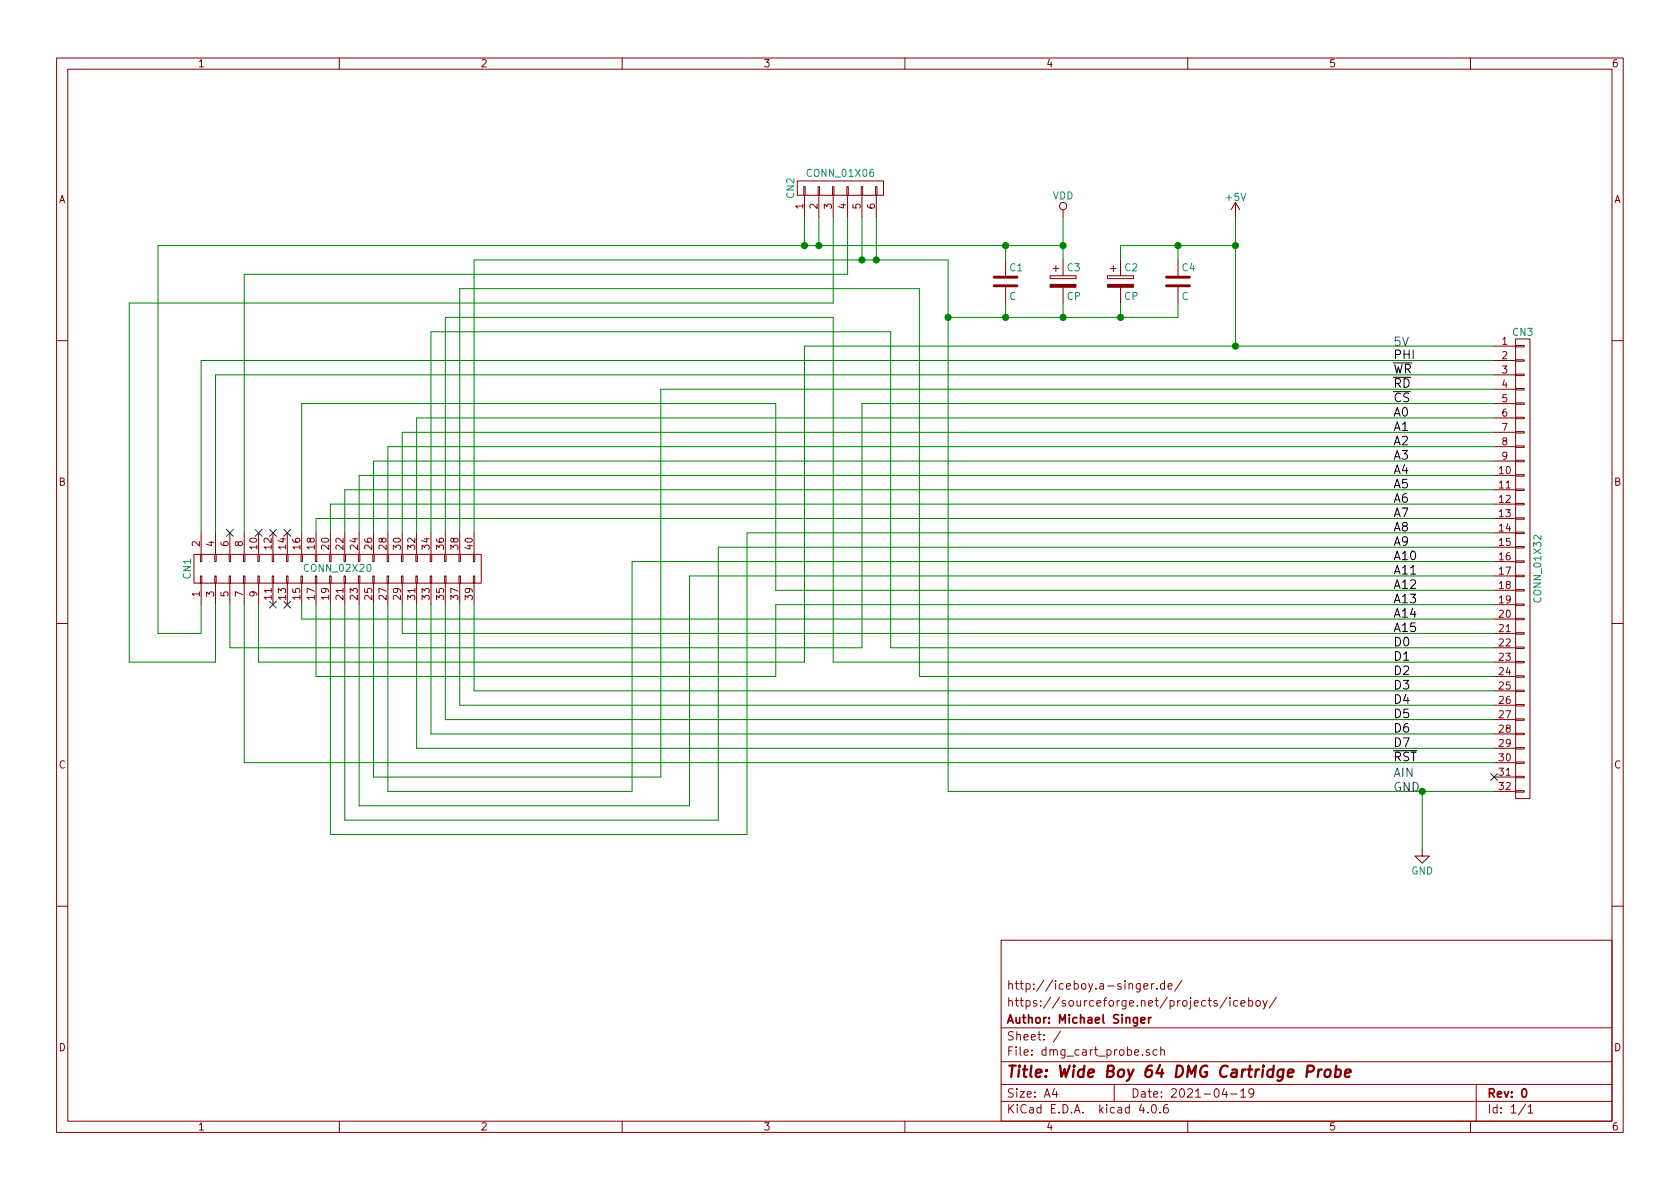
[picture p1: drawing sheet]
<svg xmlns="http://www.w3.org/2000/svg" width="297mm" height="210mm" viewBox="0 0 297 210" stroke-linecap="round" stroke-linejoin="round" font-family="sans-serif">
<g fill="none" stroke="#840000" stroke-width=".18">
<path d="M10 10.3h277v189.9h-277zM12 12.2h273v186.1h-273zM60 10.3v1.9M110 10.3v1.9M160 10.3v1.9M210 10.3v1.9M260 10.3v1.9M141 32h15.2v2.5h-15.2zM142.1 33h.3v1.5h-.3zM142.2 34.5v3.8M144.7 33h.2v1.5h-.2zM144.8 34.5v3.8"/>
<path d="M147.2 33h.2v1.5h-.2zM147.3 34.5v3.8M149.7 33h.3v1.5h-.3zM149.9 34.5v3.8M152.3 33h.2v1.5h-.2zM152.4 34.5v3.8M154.8 33h.3v1.5h-.3zM154.9 34.5v3.8M188 37.1v1.2M218.4 35.8l-.7 1.3M218.4 35.8v2.5M218.4 35.8l.8 1.3"/>
<path d="M177.8 46v2.8M177.8 50.8v2.8M185.7 48.8v.5zM185.7 49.3h4.5zM185.7 48.8h4.5zM186.2 47.5h1M186.7 47v1M188 46v2.8M188 50.8v2.8M190.2 48.8v.5zM195.8 48.8v.5zM195.8 49.3h4.6z"/>
<path d="M195.8 48.8h4.6zM196.3 47.5h1.1M196.8 47v1M198.1 46v2.8M198.1 50.8v2.8M200.4 48.8v.5zM208.3 46v2.8M208.3 50.8v2.8M268 59.9h2.5v81.3h-2.5zM10 60.2h2M264.2 61.2h3.8M264.2 63.7h3.8"/>
<path d="M264.2 66.3h3.8M264.2 68.8h3.8M264.2 71.4h3.8M264.2 73.9h3.8M264.2 76.4h3.8M264.2 79h3.8M268 78.9h1.5v.2h-1.5zM268 76.3h1.5v.3h-1.5zM268 73.8h1.5v.2h-1.5zM268 71.2h1.5v.3h-1.5zM268 68.7h1.5v.3h-1.5zM268 66.2h1.5v.2h-1.5z"/>
<path d="M268 63.6h1.5v.3h-1.5zM268 61.1h1.5v.2h-1.5zM285 60.2h2M34.3 98h50.8v5.1h-50.8zM35.4 98h.3v1.3h-.3zM35.6 94.2v3.8M38 98h.2v1.3h-.2zM38.1 94.2v3.8M40.5 98h.3v1.3h-.3zM40.6 94.2v3.8M43.1 98h.2v1.3h-.2zM43.2 94.2v3.8"/>
<path d="M45.6 98h.2v1.3h-.2zM45.7 94.2v3.8M48.1 98h.3v1.3h-.3zM48.3 94.2v3.8M50.7 98h.2v1.3h-.2zM50.8 94.2v3.8M53.2 98h.3v1.3h-.3zM53.3 94.2v3.8M55.8 98h.2v1.3h-.2zM55.9 94.2v3.8M58.3 98h.2v1.3h-.2zM58.4 94.2v3.8"/>
<path d="M60.8 98h.3v1.3h-.3zM61 94.2v3.8M63.4 98h.2v1.3h-.2zM63.5 94.2v3.8M65.9 98h.3v1.3h-.3zM66 94.2v3.8M68.5 98h.2v1.3h-.2zM68.6 94.2v3.8M71 98h.2v1.3h-.2zM71.1 94.2v3.8M73.5 98h.3v1.3h-.3zM73.7 94.2v3.8"/>
<path d="M76.1 98h.2v1.3h-.2zM76.2 94.2v3.8M78.6 98h.3v1.3h-.3zM78.7 94.2v3.8M81.2 98h.2v1.3h-.2zM81.3 94.2v3.8M83.7 98h.2v1.3h-.2zM83.8 94.2v3.8M264.2 81.5h3.8M264.2 84.1h3.8M264.2 86.6h3.8M264.2 89.1h3.8"/>
<path d="M264.2 91.7h3.8M264.2 94.2h3.8M264.2 96.8h3.8M264.2 99.3h3.8M268 99.2h1.5v.2h-1.5zM268 96.6h1.5v.3h-1.5zM268 94.1h1.5v.3h-1.5zM268 91.6h1.5v.2h-1.5zM268 89h1.5v.3h-1.5zM268 86.5h1.5v.2h-1.5zM268 83.9h1.5v.3h-1.5zM268 81.4h1.5v.3h-1.5z"/>
<path d="M10 110.3h2M35.4 101.8h.3v1.3h-.3zM35.6 103.1v3.8M38 101.8h.2v1.3h-.2zM38.1 103.1v3.8M40.5 101.8h.3v1.3h-.3zM40.6 103.1v3.8M43.1 101.8h.2v1.3h-.2zM43.2 103.1v3.8M45.6 101.8h.2v1.3h-.2zM45.7 103.1v3.8M48.1 101.8h.3v1.3h-.3z"/>
<path d="M48.3 103.1v3.8M50.7 101.8h.2v1.3h-.2zM50.8 103.1v3.8M53.2 101.8h.3v1.3h-.3zM53.3 103.1v3.8M55.8 101.8h.2v1.3h-.2zM55.9 103.1v3.8M58.3 101.8h.2v1.3h-.2zM58.4 103.1v3.8M60.8 101.8h.3v1.3h-.3zM61 103.1v3.8M63.4 101.8h.2v1.3h-.2z"/>
<path d="M63.5 103.1v3.8M65.9 101.8h.3v1.3h-.3zM66 103.1v3.8M68.5 101.8h.2v1.3h-.2zM68.6 103.1v3.8M71 101.8h.2v1.3h-.2zM71.1 103.1v3.8M73.5 101.8h.3v1.3h-.3zM73.7 103.1v3.8M76.1 101.8h.2v1.3h-.2zM76.2 103.1v3.8M78.6 101.8h.3v1.3h-.3z"/>
<path d="M78.7 103.1v3.8M81.2 101.8h.2v1.3h-.2zM81.3 103.1v3.8M83.7 101.8h.2v1.3h-.2zM83.8 103.1v3.8M264.2 109.5h3.8M264.2 112h3.8M264.2 114.5h3.8M264.2 117.1h3.8M264.2 119.6h3.8M264.2 101.8h3.8M264.2 104.4h3.8"/>
<path d="M264.2 106.9h3.8M268 119.5h1.5v.3h-1.5zM268 117h1.5v.2h-1.5zM268 114.4h1.5v.3h-1.5zM268 111.9h1.5v.2h-1.5zM268 109.3h1.5v.3h-1.5zM268 106.8h1.5v.3h-1.5zM268 104.3h1.5v.2h-1.5zM268 101.7h1.5v.3h-1.5zM285 110.3h2M264.2 134.9h3.8M264.2 137.4h3.8"/>
<path d="M264.2 139.9h3.8M264.2 122.2h3.8M264.2 124.7h3.8M264.2 127.2h3.8M264.2 129.8h3.8M264.2 132.3h3.8M268 139.8h1.5v.3h-1.5zM268 137.3h1.5v.2h-1.5zM268 134.7h1.5v.3h-1.5zM268 132.2h1.5v.3h-1.5zM268 129.7h1.5v.2h-1.5zM268 127.1h1.5v.3h-1.5z"/>
<path d="M268 124.6h1.5v.2h-1.5zM268 122h1.5v.3h-1.5zM251.5 150.1v1.3h1.2l-1.2 1.2-1.3-1.2h1.3M10 160.2h2M177 166.3h108v32h-108zM202.2 174.4l.7-.1v-.3l-.4-.1-.3 .2 .1 .7h.6M203.6 173.9v1M204 173.9l-.4 .3M204.5 174.8v.1M205.9 174l-.4-.1-.3 .3 .1 .6 .2 .1 .4-.1M205.9 173.4v1.5M206.5 174.4l.7-.1v-.3l-.4-.1-.3 .2 .1 .7h.6"/>
<path d="M209 173.3l-1.3 2M215.2 177a.37 .37 0 0 0-.6 .1l.1 .3 .5 .1 .1 .1-.3 .3-.4-.1M217 176.3l-1.3 2M217.5 176.4v.2M217.5 176.9v1M218.8 177l-.4-.1-.3 .3 .1 .6 .2 .1 .4-.1M219.4 177.4l.7-.1v-.3l-.5-.1-.2 .2 .1 .7h.6M220.8 177l.4-.1 .3 .3-.1 .6h-.6M220.8 176.4v1.5M222.1 177.1l.2-.2 .5 .2v.5l-.1 .2-.4 .1-.2-.1zM223.3 176.9l.4 1M224.1 176.9l-.6 1.4-.2 .1"/>
<path d="M225.7 176.3l-1.3 2M285 160.2h2M60 198.3v1.9M110 198.3v1.9M160 198.3v1.9M177 194.8h108M177 191.8h108M177 187.8h108M177 181.8h108M186.4 192.5l-.3 1h.9M186.8 193v1M187.5 182.3l-1.3 2"/>
<path d="M197 191.8v3M201.8 195.2l-.4 1.1h1M202.9 196.7v.1M203.2 185.7a.37 .37 0 0 0-.6 .1l.1 .2 .5 .2 .1 .1-.2 .3-.5-.1M203.8 195.4l.1-.1a.81 .81 0 0 1 .6 .6 .81 .81 0 0 1-.3 .8l-.1 .1a.8 .8 0 0 1-.6-.6 .8 .8 0 0 1 .3-.8zM204.6 185.7l-.5-.1-.2 .3v.6l.2 .1 .5-.1M205.1 196.7v.1M205.2 185.7l.2-.1 .4 .1 .1 .9M205.2 185.1v1.5M206.4 195.3a.59 .59 0 0 0-.7 .7l.1 .7 .2 .1 .5-.1 .1-.5-.2-.2-.4-.1-.3 .3M210 198.3v1.9M216.5 192.5l-.4 1h.9"/>
<path d="M217.6 193.5h1.1M219.4 193l.4-.5v1.5M219.4 194h.8M221.7 193.2l-.3 .3h-.3l-.3-.3v-.4l.2-.2 .4-.1 .2 .2a1.19 1.19 0 0 1-.2 1.2l-.4 .1M260 198.3v1.9M261 191.8v6.5M269.7 195.2l-1.2 2M270.2 195.8l.4-.5v1.5M270.2 196.8h.8"/>
<circle cx="188" cy="36.4" r=".63"/>
</g>
<path d="M203.1 179.9v1M203.5 179.9l-.4 .3M201.7 180.4l.7-.1v-.3l-.4-.1-.3 .2 .1 .7h.6M269.3 192.6l.1-.1a.81 .81 0 0 1 .6 .6 .81 .81 0 0 1-.3 .8l-.1 .1a.8 .8 0 0 1-.6-.6 .8 .8 0 0 1 .3-.8z" fill="none" stroke="#840000" stroke-width=".3"/>
<path d="M233.1 189.1l-.1 1.3M233.7 189.1a.54 .54 0 0 0-.6 .4M234.4 189.3a.51 .51 0 0 1 .5-.2 .51 .51 0 0 1 .4 .4l-.1 .6a.54 .54 0 0 1-.5 .4 .54 .54 0 0 1-.5-.4zM236.2 189.2a.65 .65 0 0 1 .8 .1l-.1 1a.67 .67 0 0 1-.9 0M236.3 188.4l-.3 2M237.8 189.8l1-.2v-.4l-.6-.1-.3 .3-.1 .9 .2 .1 .6-.1" fill="none" stroke="#840000" stroke-width=".41"/>
<g fill="none" stroke="#008400" stroke-width=".18">
<path d="M142.2 38.3v5.1M144.8 38.3v5.1M147.3 38.3v15.3h-124.4v63.5h15.2v-10.2M149.9 38.3v10.2h-106.7v45.7M152.4 38.3v7.7M154.9 38.3v7.7M188 38.3v7.7M218.4 38.3v22.9M177.8 43.4v2.6M177.8 53.6v2.5M188 43.4h-160.1v68.6h7.7v-5.1M188 53.6v2.5"/>
<path d="M198.1 53.6v2.5M208.3 53.6v2.5h-40.7M208.3 43.4v2.6M218.4 43.4h-20.3v2.6M264.2 63.7h-228.6v30.5M264.2 61.2h-122v55.9h-96.5v-10.2M264.2 71.4h-111.8v43.1h-111.8v-7.6M264.2 66.3h-226.1v27.9M264.2 68.8h-147.4v68.6h-50.8v-30.5M264.2 79h-195.6v15.2M264.2 76.4h-193.1v17.8M264.2 73.9h-190.5v20.3"/>
<path d="M53.3 94.2v-22.8h83.9v33h127M76.2 94.2v-35.5h81.3v55.8h106.7M78.7 94.2v-38.1h68.6v61h116.9M81.3 94.2v-43.2h81.3v68.6h101.6M83.8 94.2v-48.2h83.8v93.9h96.6M264.2 91.7h-208.3v2.5M264.2 89.1h-205.8v5.1M264.2 94.2h-132.1v53.4h-73.7v-40.7M264.2 86.6h-203.2v7.6M264.2 96.8h-137.2v48.2h-66v-38.1M264.2 84.1h-200.7v10.1M264.2 81.5h-198.2v12.7"/>
<path d="M264.2 99.3h-152.4v40.6h-43.2v-33M43.2 106.9v28h221M53.3 106.9v2.6h210.9M55.9 106.9v12.7h81.3v-12.7h127M71.1 106.9v5.1h193.1M73.7 106.9v25.4h190.5M76.2 106.9v22.9h188M78.7 106.9v20.3h185.5M81.3 106.9v17.8h182.9M83.8 106.9v15.3h180.4M264.2 101.8h-142.3v40.7h-58.4v-35.6M251.5 139.9v10.2"/>
</g>
<g fill="#008400" stroke="#008400" stroke-width=".25">
<circle cx="142.2" cy="43.4" r=".51"/>
<circle cx="152.4" cy="46" r=".51"/>
<circle cx="154.9" cy="46" r=".51"/>
<circle cx="144.8" cy="43.4" r=".51"/>
<circle cx="177.8" cy="43.4" r=".51"/>
<circle cx="167.6" cy="56.1" r=".51"/>
<circle cx="177.8" cy="56.1" r=".51"/>
<circle cx="188" cy="56.1" r=".51"/>
<circle cx="198.1" cy="56.1" r=".51"/>
<circle cx="218.4" cy="61.2" r=".51"/>
<circle cx="208.3" cy="43.4" r=".51"/>
<circle cx="251.5" cy="139.9" r=".51"/>
<circle cx="218.4" cy="43.4" r=".51"/>
<circle cx="188" cy="43.4" r=".51"/>
</g>
<g fill="none" stroke="#000084" stroke-width=".18">
<path d="M40 93.6l1.2 1.2M41.2 93.6l-1.2 1.2M45.1 93.6l1.2 1.2M46.3 93.6l-1.2 1.2M47.7 93.6l1.2 1.2M48.9 93.6l-1.2 1.2M50.2 93.6l1.2 1.2M51.4 93.6l-1.2 1.2M47.7 106.3l1.2 1.2M48.9 106.3l-1.2 1.2M50.2 106.3l1.2 1.2M51.4 106.3l-1.2 1.2"/>
<path d="M263.6 136.8l1.2 1.2M264.8 136.8l-1.2 1.2"/>
</g>
<path d="M175.8 50.5h4M175.8 49h4M206.2 50.5h4.1M206.2 49h4.1" fill="none" stroke="#840000" stroke-width=".51"/>
<g fill="#840000" stroke="#840000" stroke-width=".18">
<path d="M185.7 50.3h4.5v.5h-4.5z"/>
<path d="M195.8 50.3h4.6v.5h-4.6z"/>
</g>
<path d="M246.4 132.8h4.1" fill="none" stroke="#000" stroke-width=".18"/>
<text font-size="2.8" fill="#840000" x="178" y="190.5">Title: Wide Boy 64 DMG Cartridge Probe</text>
<g font-size="2.1" fill="#0000c2">
<text x="246.4" y="61.2">5V</text>
<text x="246.4" y="137.4">AIN</text>
<text x="246.4" y="139.9">GND</text>
</g>
<g font-size="2.1">
<text x="246.4" y="63.5">PHI</text>
<text x="246.4" y="71.1">CS</text>
<text x="246.4" y="68.6">RD</text>
<text x="246.4" y="66">WR</text>
<text x="246.4" y="76.2">A1</text>
<text x="246.4" y="73.7">A0</text>
<text x="246.4" y="83.8">A4</text>
<text x="246.4" y="81.3">A3</text>
<text x="246.4" y="78.7">A2</text>
<text x="246.4" y="88.9">A6</text>
<text x="246.4" y="86.4">A5</text>
<text x="246.4" y="94">A8</text>
<text x="246.4" y="91.4">A7</text>
<text x="246.4" y="101.6">A11</text>
<text x="246.4" y="99.1">A10</text>
<text x="246.4" y="96.5">A9</text>
<text x="246.4" y="106.7">A13</text>
<text x="246.4" y="104.1">A12</text>
<text x="246.4" y="111.8">A15</text>
<text x="246.4" y="109.2">A14</text>
<text x="246.4" y="119.4">D2</text>
<text x="246.4" y="116.8">D1</text>
<text x="246.4" y="114.3">D0</text>
<text x="246.4" y="124.5">D4</text>
<text x="246.4" y="121.9">D3</text>
<text x="246.4" y="129.5">D6</text>
<text x="246.4" y="127">D5</text>
<text x="246.4" y="134.6">RST</text>
<text x="246.4" y="132.1">D7</text>
</g>
<g font-size="2.1" fill="#840000">
<text x="178" y="178">https://sourceforge.net/projects/iceboy/</text>
<text x="178" y="175">http://iceboy.a-singer.de/</text>
<text x="178" y="184">Sheet: /</text>
<text x="178" y="181">Author: Michael Singer</text>
<text x="178" y="186.7">File: dmg_cart_probe.sch</text>
<text x="178" y="196.9">KiCad E.D.A. kicad 4.0.6</text>
<text x="178" y="194.1">Size: A4</text>
<text x="200" y="194.1">Date: 2021-04-19</text>
<text x="263" y="194.1">Rev: 0</text>
<text x="263" y="196.9">Id: 1/1</text>
</g>
<g font-size="1.8" fill="#840000">
<text x="35" y="11.9">1</text>
<text x="85" y="11.9">2</text>
<text x="135" y="11.9">3</text>
<text x="185" y="11.9">4</text>
<text x="235" y="11.9">5</text>
<text x="285" y="11.9">6</text>
<text x="10.4" y="35.9">A</text>
<text x="285.4" y="35.9">A</text>
<text x="142" y="36.9" transform="rotate(-90 142 36.9)">1</text>
<text x="144.5" y="36.9" transform="rotate(-90 144.5 36.9)">2</text>
<text x="147.1" y="36.9" transform="rotate(-90 147.1 36.9)">3</text>
<text x="149.6" y="36.9" transform="rotate(-90 149.6 36.9)">4</text>
<text x="152.1" y="36.9" transform="rotate(-90 152.1 36.9)">5</text>
<text x="154.7" y="36.9" transform="rotate(-90 154.7 36.9)">6</text>
<text x="265.6" y="61">1</text>
<text x="265.6" y="63.5">2</text>
<text x="265.6" y="66">3</text>
<text x="265.6" y="68.6">4</text>
<text x="265.6" y="71.1">5</text>
<text x="265.6" y="73.7">6</text>
<text x="265.6" y="76.2">7</text>
<text x="265.1" y="83.8">10</text>
<text x="265.6" y="78.7">8</text>
<text x="265.6" y="81.3">9</text>
<text x="10.4" y="85.9">B</text>
<text x="265.1" y="86.4">11</text>
<text x="265.1" y="88.9">12</text>
<text x="285.4" y="85.9">B</text>
<text x="265.1" y="91.4">13</text>
<text x="265.1" y="94">14</text>
<text x="35.3" y="96.6" transform="rotate(-90 35.3 96.6)">2</text>
<text x="37.8" y="96.6" transform="rotate(-90 37.8 96.6)">4</text>
<text x="40.4" y="96.6" transform="rotate(-90 40.4 96.6)">6</text>
<text x="42.9" y="96.6" transform="rotate(-90 42.9 96.6)">8</text>
<text x="45.5" y="97.1" transform="rotate(-90 45.5 97.1)">10</text>
<text x="48" y="97.1" transform="rotate(-90 48 97.1)">12</text>
<text x="50.5" y="97.1" transform="rotate(-90 50.5 97.1)">14</text>
<text x="53.1" y="97.1" transform="rotate(-90 53.1 97.1)">16</text>
<text x="55.6" y="97.1" transform="rotate(-90 55.6 97.1)">18</text>
<text x="58.2" y="97.1" transform="rotate(-90 58.2 97.1)">20</text>
<text x="60.7" y="97.1" transform="rotate(-90 60.7 97.1)">22</text>
<text x="63.2" y="97.1" transform="rotate(-90 63.2 97.1)">24</text>
<text x="65.8" y="97.1" transform="rotate(-90 65.8 97.1)">26</text>
<text x="68.3" y="97.1" transform="rotate(-90 68.3 97.1)">28</text>
<text x="70.9" y="97.1" transform="rotate(-90 70.9 97.1)">30</text>
<text x="73.4" y="97.1" transform="rotate(-90 73.4 97.1)">32</text>
<text x="75.9" y="97.1" transform="rotate(-90 75.9 97.1)">34</text>
<text x="78.5" y="97.1" transform="rotate(-90 78.5 97.1)">36</text>
<text x="81" y="97.1" transform="rotate(-90 81 97.1)">38</text>
<text x="83.6" y="97.1" transform="rotate(-90 83.6 97.1)">40</text>
<text x="265.1" y="96.5">15</text>
<text x="265.1" y="99.1">16</text>
<text x="265.1" y="101.6">17</text>
<text x="35.3" y="105.5" transform="rotate(-90 35.3 105.5)">1</text>
<text x="37.8" y="105.5" transform="rotate(-90 37.8 105.5)">3</text>
<text x="40.4" y="105.5" transform="rotate(-90 40.4 105.5)">5</text>
<text x="42.9" y="105.5" transform="rotate(-90 42.9 105.5)">7</text>
<text x="45.5" y="105.5" transform="rotate(-90 45.5 105.5)">9</text>
<text x="48" y="106" transform="rotate(-90 48 106)">11</text>
<text x="50.5" y="106" transform="rotate(-90 50.5 106)">13</text>
<text x="53.1" y="106" transform="rotate(-90 53.1 106)">15</text>
<text x="55.6" y="106" transform="rotate(-90 55.6 106)">17</text>
<text x="58.2" y="106" transform="rotate(-90 58.2 106)">19</text>
<text x="60.7" y="106" transform="rotate(-90 60.7 106)">21</text>
<text x="63.2" y="106" transform="rotate(-90 63.2 106)">23</text>
<text x="65.8" y="106" transform="rotate(-90 65.8 106)">25</text>
<text x="68.3" y="106" transform="rotate(-90 68.3 106)">27</text>
<text x="70.9" y="106" transform="rotate(-90 70.9 106)">29</text>
<text x="73.4" y="106" transform="rotate(-90 73.4 106)">31</text>
<text x="75.9" y="106" transform="rotate(-90 75.9 106)">33</text>
<text x="78.5" y="106" transform="rotate(-90 78.5 106)">35</text>
<text x="81" y="106" transform="rotate(-90 81 106)">37</text>
<text x="83.6" y="106" transform="rotate(-90 83.6 106)">39</text>
<text x="265.1" y="104.1">18</text>
<text x="265.1" y="106.7">19</text>
<text x="265.1" y="109.2">20</text>
<text x="265.1" y="111.8">21</text>
<text x="265.1" y="114.3">22</text>
<text x="265.1" y="116.8">23</text>
<text x="265.1" y="119.4">24</text>
<text x="265.1" y="121.9">25</text>
<text x="265.1" y="124.5">26</text>
<text x="265.1" y="127">27</text>
<text x="265.1" y="129.5">28</text>
<text x="10.4" y="135.9">C</text>
<text x="265.1" y="134.6">30</text>
<text x="265.1" y="137.2">31</text>
<text x="265.1" y="132.1">29</text>
<text x="285.4" y="135.9">C</text>
<text x="265.1" y="139.7">32</text>
<text x="10.4" y="185.9">D</text>
<text x="285.4" y="185.9">D</text>
<text x="35" y="199.9">1</text>
<text x="85" y="199.9">2</text>
<text x="135" y="199.9">3</text>
<text x="185" y="199.9">4</text>
<text x="235" y="199.9">5</text>
<text x="285" y="199.9">6</text>
</g>
<g font-size="1.8" fill="#008484">
<text x="140.4" y="35" transform="rotate(-90 140.4 35)">CN2</text>
<text x="143" y="31.3">CONN_01X06</text>
<text x="186.1" y="35.2">VDD</text>
<text x="216.8" y="35.5">+5V</text>
<text x="178.6" y="47.9">C1</text>
<text x="188.7" y="47.9">C3</text>
<text x="198.9" y="47.9">C2</text>
<text x="209" y="47.9">C4</text>
<text x="178.4" y="53">C</text>
<text x="188.6" y="53">CP</text>
<text x="198.8" y="53">CP</text>
<text x="208.9" y="53">C</text>
<text x="267.5" y="59.4">CN3</text>
<text x="54.1" y="101.1">CONN_02X20</text>
<text x="33.7" y="102.3" transform="rotate(-90 33.7 102.3)">CN1</text>
<text x="272.5" y="106.2" transform="rotate(-90 272.5 106.2)">CONN_01X32</text>
<text x="249.5" y="154.6">GND</text>
</g>
</svg>
